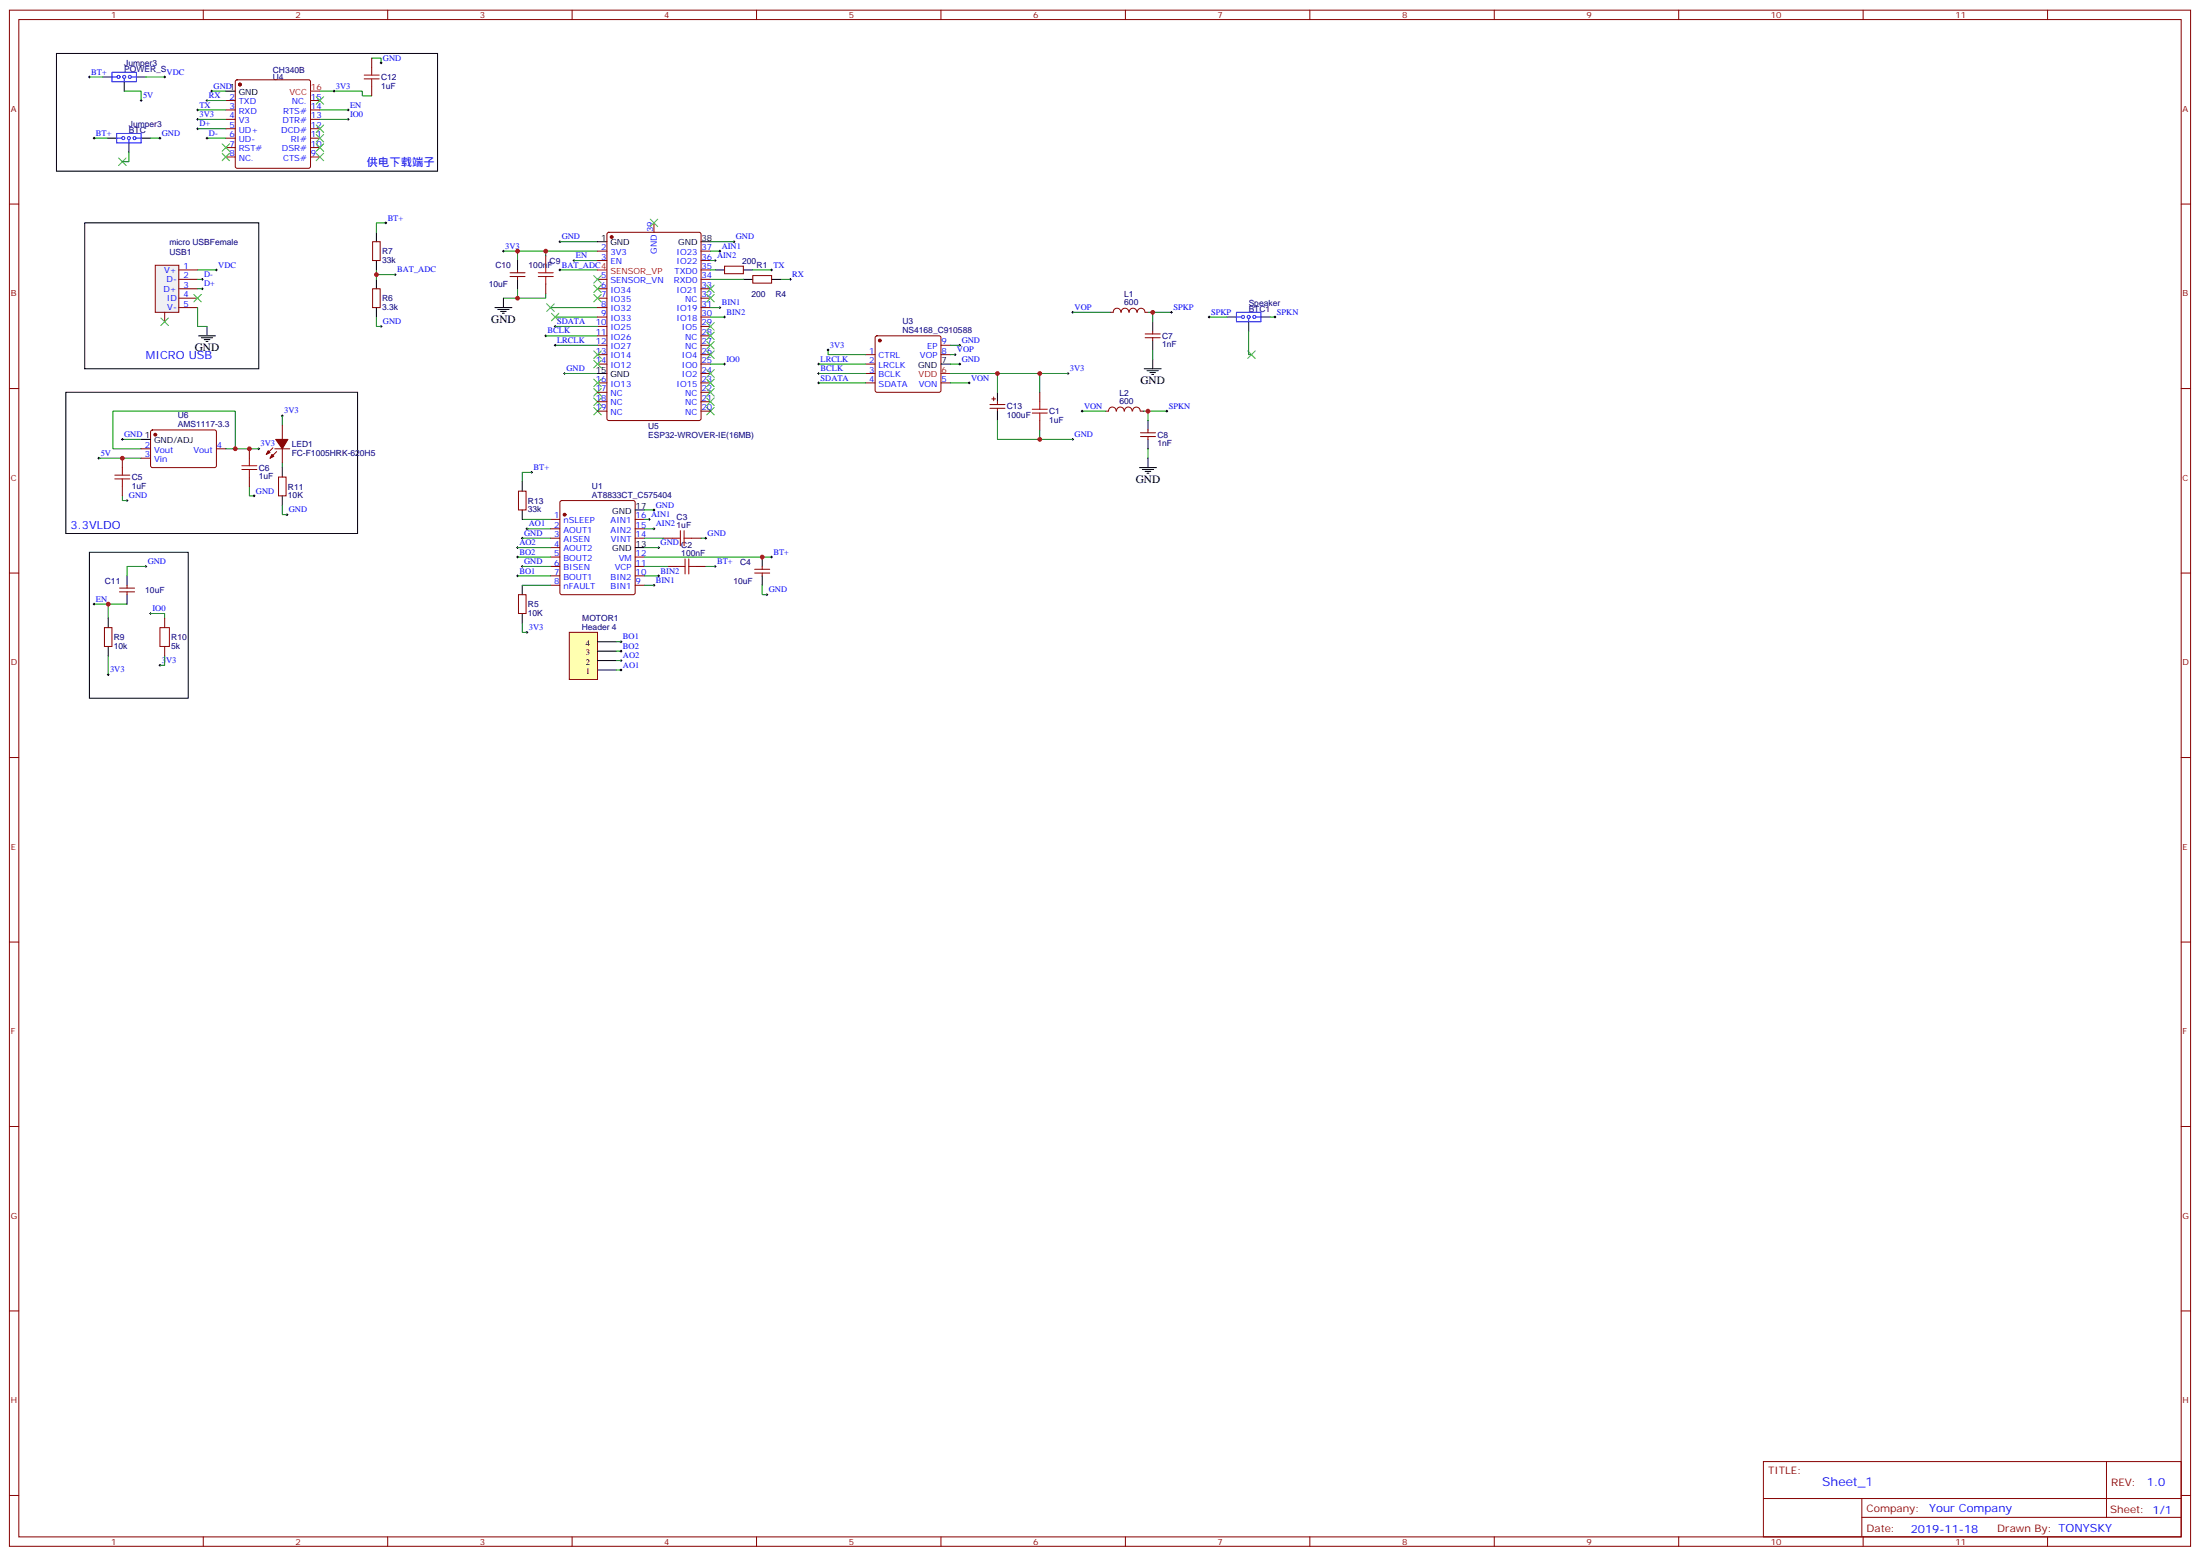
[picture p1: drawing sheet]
<svg xmlns="http://www.w3.org/2000/svg" width="825mm" height="583mm" viewBox="0 0 825 583" stroke-linecap="round" stroke-linejoin="round" font-family="sans-serif">
<g fill="none" stroke="#870000" stroke-width=".37">
<path d="M3.5 3.8h817.8v575.7h-817.8zM7.1 7.3h810.6v568.7h-810.6zM76.2 3.8v3.5M145.3 3.8v3.5M214.5 3.8v3.5M283.6 3.8v3.5M352.8 3.8v3.5M421.9 3.8v3.5M491.1 3.8v3.5M560.2 3.8v3.5M629.4 3.8v3.5M698.5 3.8v3.5"/>
<path d="M767.6 3.8v3.5M84.7 37.7h3.5M88.4 30.1l.5-.2h26.8l.5 .2 .2 .5v31.8l-.2 .5-.5 .2h-26.8l-.5-.3-.2-.4v-31.8zM116.4 37.7h3.5M139.3 21.8v3.5M139.3 32.4v3.5M84.7 41.2h3.5M84.7 44.7h3.5M84.7 48.3h3.5M84.7 51.8h3.5M84.7 55.3h3.5M84.7 58.8h3.5"/>
<path d="M116.4 41.2h3.5M116.4 44.7h3.5M116.4 48.3h3.5M116.4 51.8h3.5M116.4 55.3h3.5M116.4 58.8h3.5M3.5 76.5h3.6M817.7 76.5h3.6M204.6 95.9v3.5M224 94.1h3.5M224 97.6h3.5M227.8 87.3l.4-.2h33.9l.7 .4v69.4l-.4 .7h-34.2l-.6-.4-.1-69.4z"/>
<path d="M245.2 83.5v3.6M262.8 94.1h3.5M262.8 97.6h3.5M271.6 99.8h7.1v2.8h-7.1zM191.2 103.6h5.6M191.2 102.2h5.6M194 101.2v1M194 103.6v1.1M204.6 106.5v3.5M224 104.7h3.5M224 108.2h3.5M224 111.8h3.5"/>
<path d="M224 115.3h3.5M224 118.8h3.5M262.8 101.2h3.5M262.8 104.7h3.5M262.8 108.2h3.5M262.8 111.8h3.5M262.8 115.3h3.5M262.8 118.8h3.5M282.2 103.3h7.1v2.8h-7.1zM224 122.3h3.5M224 125.9h3.5M224 129.4h3.5"/>
<path d="M224 132.9h3.5M224 136.5h3.5M262.8 122.3h3.5M262.8 125.9h3.5M262.8 129.4h3.5M262.8 132.9h3.5M262.8 136.5h3.5M262.8 140h3.5M3.5 145.6h3.6M105.8 159.4v5.3M224 143.5h3.5M224 147h3.5"/>
<path d="M224 150.6h3.5M224 154.1h3.5M262.8 143.5h3.5M262.8 147h3.5M262.8 150.6h3.5M262.8 154.1h3.5M817.7 145.6h3.6M45.9 171.7v3.6M52.9 168.2h3.5M52.9 171.7h3.5M56.7 161.4l.4-.3 23.6 .1 .4 .7v12.9l-.7 .5-23.5-.1-.5-.6v-12.7zM81.1 168.2h3.6"/>
<path d="M93.5 168.2v3.5M93.5 178.8v3.5M102.3 167.9l-2.5 2.4M103 168.2h5.7M103.7 169.3l-2.5 2.4M104.4 178.8h2.8v7h-2.8zM105.8 168.2v5.3M45.9 182.3v3.5M194.4 184.1h2.8v7h-2.8zM206.4 194.7h3.5M206.4 198.2h3.5M210.1 187.8l.5-.2h26.8l.5 .2 .2 .5v33.9l-.2 .5-.5 .2h-26.8l-.5-.2-.2-.5v-33.9z"/>
<path d="M238.1 194.7h3.6M238.1 198.2h3.6M3.5 214.8h3.6M47.6 219.4v1M206.4 201.7h3.5M206.4 205.2h3.5M206.4 208.8h3.5M206.4 212.3h3.5M206.4 215.8h3.5M206.4 219.4h3.5M238.1 201.7h3.6M238.1 208.8h3.6"/>
<path d="M238.1 212.3h3.6M238.1 215.8h3.6M238.1 219.4h3.6M248.7 201.7h3.5M250.5 212.3h3.5M259.3 201.7h3.5M261.1 212.3h3.5M282.9 214.8h5.7M282.9 213.4h5.7M285.8 212.3v1.1M285.8 214.8v1M817.7 214.8h3.6"/>
<path d="M39.2 235.2h2.8v7.1h-2.8zM44.8 221.8h5.6M44.8 220.4h5.6M47.6 221.8v1.1M61.7 231.7v3.5M194.4 222.9h2.8v7h-2.8zM61.7 242.3v3.5M3.5 283.9h3.6M817.7 283.9h3.6M3.5 353.1h3.6M817.7 353.1h3.6M3.5 422.2h3.6"/>
<path d="M817.7 422.2h3.6M3.5 491.3h3.6M817.7 491.3h3.6M661.1 547.8h156.6v28.2h-156.6zM789.7 547.8v20.9M3.5 560.5h3.6M76.2 576v3.5M145.3 576v3.5M214.5 576v3.5M283.6 576v3.5M352.8 576v3.5M421.9 576v3.5"/>
<path d="M491.1 576v3.5M560.2 576v3.5M629.4 576v3.5M661.1 561.6h156.5M698 568.7h119.6M698 561.6v14.2M698.5 576v3.5M767.6 576v3.5M817.7 560.5h3.6"/>
</g>
<g fill="none" stroke="#000" stroke-width=".37">
<path d="M21.2 20h142.8v44.1h-142.8zM33.2 28.9h.7M33.5 28.5v.7M38.5 28.9h3.5M46.6 30.6v3.5M51.2 28.9h3.5M52.6 37.7h.7M52.9 37.3v.7M61.4 28.9h.7M61.7 28.5v.7M77.3 37.7h.7M77.6 37.3v.7"/>
<path d="M79 34.1h.7M79.4 33.8v.7M84.7 34.1h3.5M124.9 34.1h.7M125.2 33.8v.7M142.5 23.6h.7M142.9 23.2v.7M34.9 51.8h.7M35.3 51.4v.7M40.2 51.8h3.5M48.3 53.6v3.5M52.9 51.8h3.5"/>
<path d="M59.6 51.8h.7M60 51.4v.7M73.7 41.2h.7M73.7 44.7h.7M73.7 48.3h.7M74.1 40.9v.7M74.1 44.4v.7M74.1 47.9v.7M77.3 51.8h.7M77.6 51.4v.7M130.2 41.2h.7M130.2 44.7h.7"/>
<path d="M130.5 40.9v.7M130.5 44.4v.7M188.4 94.1h.7M188.7 93.8v.7M194 97.6v3.6M209.5 90.6h.8M209.9 90.2v.7M214.8 97.6h.7M215.2 97.3v.7M224 90.6h3.5M262.8 90.6h3.5M274.8 90.6h.7"/>
<path d="M275.2 90.2v.7M185.6 115.3h6.3M186.6 116h4.3M187.7 116.7h2.1M188.4 117.4h.7M188.7 111.8v3.5M194 104.7v3.5M209.5 101.2h.8M209.9 100.8v.7M268.1 101.2h3.5M278.7 101.2h3.5M278.7 104.7h3.5"/>
<path d="M288.9 101.2h.7M289.3 104.7h3.5M289.3 100.8v.7M296 104.7h.7M296.3 104.4v.7M204.3 125.9h.7M204.6 125.5v.7M211.3 140h.7M211.7 139.6v.7M224 140h3.5M271.3 136.5h.7M271.6 136.1v.7"/>
<path d="M24.7 147h109.4v53h-109.4zM105.5 155.9h.7M105.8 155.5v.7M36.7 171.7h.7M37 171.4v.7M45.5 164.7h.7M45.9 164.3v.7M52.9 164.7h3.5M96.7 168.2h.7M97 167.9v.7M105.8 175.3v3.5M199 177h.7"/>
<path d="M199.3 176.7v.7M47.3 187.6h.7M47.6 187.3v.7M94.9 185.8h.7M95.2 185.5v.7M105.8 185.8v3.6M107.2 192.9h.7M107.6 192.5v.8M195.8 180.6v3.5M195.8 191.1v3.6M197.2 198.2h.7M197.6 197.8v.7"/>
<path d="M238.1 191.1h3.6M243.1 194.7h.7M243.4 194.3v.7M244.8 191.1h.7M244.8 198.2h.7M245.2 190.8v.7M245.2 197.8v.7M33.5 207h37.1v54.7h-37.1zM47.6 215.8v3.6M54.3 212.3h.7M54.7 211.9v.8M193.7 205.2h.7"/>
<path d="M193.7 208.8h.7M193.7 215.8h.7M194 204.9v.7M194 208.4v.7M194 215.5v.7M195.4 212.3h.7M195.4 201.7h.7M195.8 201.4v.7M195.8 211.9v.8M195.8 219.4v3.5M238.1 205.2h3.6M244.8 219.4h.7"/>
<path d="M245.2 219v.7M246.6 205.2h.7M246.6 215.8h.7M246.9 204.9v.7M246.9 215.5v.7M264.2 201.7h.7M264.6 201.4v.7M267.8 212.3h.7M268.1 211.9v.8M285.8 208.8v3.5M285.8 215.8v3.6M288.9 208.8h.7"/>
<path d="M289.3 208.4v.7M34.9 226.4h.7M35.3 226.1v.7M40.6 231.7v3.5M47.6 222.9v3.5M56.1 229.9h.7M56.4 229.6v.7M195.8 229.9v3.6M197.2 237h.7M197.6 236.6v.7M287.2 222.9h.7M287.5 222.5v.7"/>
<path d="M40.2 252.9h.7M40.6 242.3v3.5M40.6 252.5v.7M59.6 249.3h.7M60 249v.7"/>
</g>
<g fill="none" stroke="#008700" stroke-width=".37">
<path d="M33.5 28.9h5M46.6 34.1h6.3v3.6M54.7 28.9h7M77.6 37.7h7.1M79.4 34.1h5.3M119.9 34.1h15.9v1.8h3.5M139.3 21.8h3.6v1.8M35.3 51.8h4.9M48.3 57.1v3.5h-2.4M56.4 51.8h3.6M74.1 41.2h10.6M74.1 44.7h10.6"/>
<path d="M74.1 48.3h10.6M77.6 51.8h7.1M119.9 41.2h10.6M119.9 44.7h10.6M188.7 94.1h35.3M194 94.1v3.5M204.6 94.1v1.8M209.9 90.6h14.1M215.2 97.6h8.8M266.3 90.6h8.9M194 108.2v3.6M204.6 110v1.8h-15.9"/>
<path d="M206.4 115.3h17.6M208.1 118.8h15.9M209.9 101.2h14.1M266.3 101.2h1.8M266.3 104.7h12.4M282.2 101.2h7.1M292.8 104.7h3.5M204.6 125.9h19.4M211.7 140h12.3M266.3 136.5h5.3M105.8 155.9v3.5M37 171.7h15.9"/>
<path d="M45.9 164.7h7M52.9 168.2h-10.6v-14.1h45.9v14.1M84.7 168.2h12.3M105.8 173.5v1.8M199.3 177h-3.5v3.6M45.9 185.8v1.8h1.7M93.5 182.3v3.5h1.7M105.8 189.4v3.5h1.8M195.8 194.7h10.6M197.6 198.2h8.8M241.7 194.7h1.7M241.7 191.1h3.5"/>
<path d="M241.7 198.2h3.5M54.7 212.3h-7.1v3.5M194 208.8h12.4M194 205.2h12.4M194 215.8h12.4M195.8 201.7h10.6M195.8 212.3h10.6M195.8 219.4h10.6M241.7 201.7h7M241.7 212.3h8.8M241.7 219.4h3.5M241.7 208.8h47.6"/>
<path d="M241.7 205.2h5.2M241.7 215.8h5.2M262.8 201.7h1.8M264.6 212.3h3.5M285.8 219.4v3.5h1.7M35.3 226.4h12.3M40.6 226.4v5.3M56.4 229.9h5.3v1.8M195.8 233.5v3.5h1.8M40.6 245.8v7.1M61.7 245.8v3.5h-1.7"/>
</g>
<g fill="none" stroke="#00f" stroke-width=".37">
<path d="M42 27.1h9.2v3.5h-9.2zM42 28.9h1.7M46.6 29.6v1M49.4 28.9h1.8M43.7 50h9.2v3.6h-9.2zM43.7 51.8h1.8M48.3 52.5v1.1M51.2 51.8h1.7"/>
<circle cx="44.4" cy="28.8" r=".57"/>
<circle cx="46.6" cy="28.8" r=".57"/>
<circle cx="48.7" cy="28.8" r=".57"/>
<circle cx="46.2" cy="51.8" r=".57"/>
<circle cx="48.3" cy="51.8" r=".57"/>
<circle cx="50.4" cy="51.8" r=".57"/>
</g>
<g fill="none" stroke="#3c3" stroke-width=".37">
<path d="M118.5 36.3l2.9 2.8M121.4 36.3l-2.9 2.8M44.4 59.2l2.9 2.8M47.3 59.2l-2.9 2.8M83.3 57.4l2.8 2.9M83.3 53.9l2.8 2.8M86.1 57.4l-2.8 2.9M86.1 53.9l-2.8 2.8M118.5 46.8l2.9 2.9M118.5 50.4l2.9 2.8M118.5 53.9l2.9 2.8M118.5 57.4l2.9 2.9"/>
<path d="M121.4 46.8l-2.9 2.9M121.4 50.4l-2.9 2.8M121.4 53.9l-2.9 2.8M121.4 57.4l-2.9 2.9M243.8 82.1l2.8 2.8M246.6 82.1l-2.8 2.8M205 113.9l2.8 2.8M206.7 117.4l2.8 2.8M207.8 113.9l-2.8 2.8M209.5 117.4l-2.8 2.8M264.9 110.3l2.9 2.9M267.8 110.3l-2.9 2.9"/>
<path d="M264.9 128l2.9 2.8M264.9 124.5l2.9 2.8M267.8 128l-2.9 2.8M267.8 124.5l-2.9 2.8M222.6 145.6l2.8 2.8M222.6 149.2l2.8 2.8M222.6 152.7l2.8 2.8M225.4 145.6l-2.8 2.8M225.4 149.2l-2.8 2.8M225.4 152.7l-2.8 2.8M264.9 152.7l2.9 2.8M264.9 145.6l2.9 2.8"/>
<path d="M264.9 149.2l2.9 2.8M267.8 152.7l-2.9 2.8M267.8 145.6l-2.9 2.8M267.8 149.2l-2.9 2.8"/>
</g>
<g fill="#870000" stroke="#870000" stroke-width=".37">
<path d="M102 170.3l.7 .7-1.5 .7z"/>
<path d="M100.5 168.9l.7 .7-1.4 .7z"/>
<path d="M103.4 164.7h4.5l-2.1 3.5z"/>
<circle cx="90" cy="31.7" r=".53"/>
<circle cx="229.3" cy="88.8" r=".53"/>
<circle cx="58.2" cy="162.9" r=".53"/>
<circle cx="211.7" cy="192.9" r=".53"/>
</g>
<path d="M116.4 34.1h3.5M224 101.2h3.5" fill="none" stroke="#f00" stroke-width=".37"/>
<g fill="none" stroke="#a10000" stroke-width=".37">
<path d="M136.5 29.6h5.7M136.5 28.2h5.7M139.3 25.3v2.9M139.3 29.6v2.8M204.6 99.4v2.8M201.8 102.2h5.6M201.8 103.6h5.6M204.6 103.6v2.9M43 179.5h5.7M43 178.1h5.7M45.9 175.3v2.8M45.9 179.5v2.8"/>
<path d="M90.7 176h5.6M90.7 174.6h5.6M93.5 171.7v2.9M93.5 176v2.8M255.1 198.9v5.6M256.5 198.9v5.6M252.2 201.7h2.9M254 212.3h2.8M256.5 201.7h2.8M256.8 209.5v5.6M258.2 212.3h2.9M258.2 209.5v5.6"/>
<path d="M60 235.2h3.5v7.1h-3.5z"/>
</g>
<path d="M213.4 237h10.6v17.6h-10.6z" fill="#ffffb0" stroke="#800000" stroke-width=".37"/>
<g fill="none" stroke="#000" stroke-width=".37">
<path d="M31.7 83.5h65.3v54.7h-65.3zM141.1 87.1v3.5M141.1 97.6v3.6M144.3 83.5h.7M144.6 83.2v.7M267.8 97.6h.7M268.1 97.3v.7M269.5 94.1h.7M269.9 93.8v.7M141.1 104.7v3.5M141.1 115.3v3.5M147.8 102.9h.7"/>
<path d="M148.2 102.6v.7M269.5 115.3h.7M269.9 114.9v.7M271.3 118.8h.7M271.6 118.5v.7M401.8 117.1h.7M402.2 116.7v.7M438.9 117.1h.7M439.2 116.7v.7M453 118.8h.7M453.3 118.5v.7M460 118.8h3.5"/>
<path d="M472.7 118.8h3.5M477.7 118.8h.7M478 118.5v.7M142.5 122.3h.7M142.9 122v.7M207.8 129.4h.7M207.8 122.3h.7M208.1 122v.7M208.1 129v.8M306.6 136.5h.7M306.6 140h.7M306.9 136.1v.7"/>
<path d="M306.9 139.6v.7M310.1 131.2h.7M310.4 130.8v.7M352.8 136.5h3.5M357.7 132.9h.7M358.1 132.6v.7M359.5 136.5h.7M359.5 129.4h.7M359.8 129v.8M359.8 136.1v.7M400 140h.8M400.4 139.6v.7"/>
<path d="M429 138.2h6.3M430 138.9h4.3M431.1 139.6h2.1M432.2 120.6v3.5M432.2 127.6v3.6M432.2 134.7v3.5M468.1 120.6v3.5M306.6 143.5h.7M306.9 143.2v.7M363 143.5h.7M363.4 143.2v.7M373.9 147v3.6"/>
<path d="M373.9 154.1v3.5M405.3 154.1h.7M405.7 153.7v.7M430.4 157.6v3.5M431.8 140.3h.7M437.1 154.1h.7M437.4 153.7v.7M401.8 164.7h.7M402.2 164.3v.7M427.2 175.3h6.4M428.3 176h4.2M429.3 176.7h2.1"/>
<path d="M430 177.4h.7M430.4 164.7v3.5M430.4 171.7v3.6M224 251.1h7.1M224 247.6h7.1M224 244.1h7.1M224 240.5h7.1M232.5 251.1h.7M232.5 247.6h.7M232.5 244.1h.7M232.5 240.5h.7M232.8 240.2v.7"/>
<path d="M232.8 243.7v.7M232.8 247.2v.7M232.8 250.8v.7"/>
</g>
<g fill="none" stroke="#008700" stroke-width=".37">
<path d="M144.6 83.5h-3.5v3.6M266.3 94.1h3.6M266.3 97.6h1.8M141.1 118.8v3.5h1.8M141.1 101.2v3.5M141.1 102.9h7.1M266.3 115.3h3.6M266.3 118.8h5.3M402.2 117.1h14.1M430.4 117.1h8.8M432.2 117.1v3.5M453.3 118.8h6.7"/>
<path d="M476.2 118.8h1.8M208.1 129.4h15.9M208.1 122.3h15.9M306.9 140h17.7M306.9 136.5h17.7M310.4 131.2v1.7h14.2M356.3 129.4h3.5M356.3 140h44.1M356.3 132.9h1.8M356.3 136.5h3.5M373.9 140v7M389.8 140v7"/>
<path d="M432.2 131.2v3.5M468.1 124.1v8.8h1.1M306.9 143.5h17.7M356.3 143.5h7.1M373.9 157.6v7.1h28.3M405.7 154.1h8.8M428.6 154.1h8.8M430.4 154.1v3.5M389.8 161.1v3.6M430.4 168.2v3.5M231.1 251.1h1.7M231.1 247.6h1.7"/>
<path d="M231.1 244.1h1.7M231.1 240.5h1.7"/>
</g>
<g fill="none" stroke="#870000" stroke-width=".37">
<path d="M139.7 90.6h2.8v7h-2.8zM139.7 108.2h2.8v7.1h-2.8zM420.2 117a1.41 1.41 0 0 0-1.4-1.5 1.41 1.41 0 0 0-1.4 1.5l-1.1 .1M420.4 117a1.41 1.41 0 0 1 1.4-1.5 1.41 1.41 0 0 1 1.4 1.5M423.4 117a1.41 1.41 0 0 1 1.4-1.5 1.41 1.41 0 0 1 1.4 1.5M426.4 117a1.41 1.41 0 0 1 1.4-1.5 1.41 1.41 0 0 1 1.4 1.5M429.3 117.1h1.1M324.6 132.9h3.5M324.6 136.5h3.5M324.6 140h3.5M328.3 126.1l.5-.2h23.3l.5 .2 .2 .5v19.7l-.3 .5-.4 .2h-23.3l-.5-.2-.2-.5v-19.7zM352.8 132.9h3.5"/>
<path d="M352.8 129.4h3.5M429.3 126.6h5.7M429.3 125.2h5.7M432.2 124.1v1.1M432.2 126.6v1M324.6 143.5h3.5M352.8 143.5h3.5M371.1 151.6h5.7M371.1 153h5.7M371.8 149.5h1.4M372.5 148.8v1.4M373.9 150.6v1"/>
<path d="M373.9 153v1.1M389.8 147v3.6M389.8 157.6v3.5M418.4 154.1a1.41 1.41 0 0 0-1.4-1.5 1.41 1.41 0 0 0-1.4 1.5h-1.1M418.6 154.1a1.41 1.41 0 0 1 1.4-1.5 1.41 1.41 0 0 1 1.4 1.5M421.6 154.1a1.41 1.41 0 0 1 1.4-1.5 1.41 1.41 0 0 1 1.4 1.5M424.6 154.1a1.41 1.41 0 0 1 1.4-1.5 1.41 1.41 0 0 1 1.5 1.5M427.6 154.1h1M427.6 163.6h5.6M427.6 162.2h5.6M430.4 161.1v1.1M430.4 163.6v1.1"/>
</g>
<circle cx="329.8" cy="127.6" r=".53" fill="#870000" stroke="#870000" stroke-width=".37"/>
<path d="M352.8 140h3.5" fill="none" stroke="#f00" stroke-width=".37"/>
<path d="M387 154.8h5.6M387 153.4h5.6M389.8 150.6v2.8M389.8 154.8v2.8" fill="none" stroke="#a10000" stroke-width=".37"/>
<g fill="none" stroke="#00f" stroke-width=".37">
<path d="M463.5 117.1h9.2v3.5h-9.2zM463.5 118.8h1.8M468.1 119.5v1.1M471 118.8h1.7"/>
<circle cx="466" cy="118.8" r=".57"/>
<circle cx="468.1" cy="118.8" r=".57"/>
<circle cx="470.3" cy="118.8" r=".57"/>
</g>
<g fill="none" stroke="#3c3" stroke-width=".37">
<path d="M222.6 103.3l2.8 2.8M222.6 106.8l2.8 2.8M222.6 110.3l2.8 2.9M225.4 103.3l-2.8 2.8M225.4 106.8l-2.8 2.8M225.4 110.3l-2.8 2.9M264.9 106.8l2.9 2.8M267.8 106.8l-2.9 2.8M222.6 131.5l2.8 2.8M222.6 135l2.8 2.9M225.4 131.5l-2.8 2.8M225.4 135l-2.8 2.9"/>
<path d="M264.9 120.9l2.9 2.9M264.9 138.6l2.9 2.8M264.9 131.5l2.9 2.8M267.8 120.9l-2.9 2.9M267.8 138.6l-2.9 2.8M267.8 131.5l-2.9 2.8M467.8 131.5l2.8 2.8M470.6 131.5l-2.8 2.8M222.6 142.1l2.8 2.8M225.4 142.1l-2.8 2.8M264.9 142.1l2.9 2.8M267.8 142.1l-2.9 2.8"/>
</g>
<path d="M58.2 99.4h8.8v17.7h-8.8z" fill="#f0f0f0" stroke="#870000" stroke-width=".37"/>
<path d="M61.7 117.1v3.5M67 101.2h7.1M67 104.7h7.1M67 108.2h7.1M67 111.8h7.1M67 115.3h7.1" fill="none" stroke="#870000" stroke-width=".37"/>
<path d="M75.5 104.7h.7M75.5 108.2h.7M75.8 104.4v.7M75.8 107.9v.7M80.8 101.2h.7M81.1 100.8v.7M74.4 125.9h6.4M75.5 126.6h4.2M76.6 127.3h2.1M77.3 128h.7M77.6 122.3v3.6" fill="none" stroke="#000" stroke-width=".37"/>
<path d="M74.1 115.3v7h3.5M74.1 101.2h7M74.1 104.7h1.7M74.1 108.2h1.7" fill="none" stroke="#008700" stroke-width=".37"/>
<path d="M60.3 119.2l2.8 2.8M63.1 119.2l-2.8 2.8M72.7 110.3l2.8 2.9M75.5 110.3l-2.8 2.9" fill="none" stroke="#3c3" stroke-width=".37"/>
<g fill="#c00">
<circle cx="194" cy="94.1" r=".88"/>
<circle cx="194" cy="111.8" r=".88"/>
<circle cx="204.6" cy="94.1" r=".88"/>
<circle cx="40.6" cy="226.4" r=".88"/>
<circle cx="88.2" cy="168.2" r=".88"/>
<circle cx="45.9" cy="171.7" r=".88"/>
<circle cx="93.5" cy="168.2" r=".88"/>
<circle cx="285.8" cy="208.8" r=".88"/>
<circle cx="141.1" cy="102.9" r=".88"/>
<circle cx="373.9" cy="140" r=".88"/>
<circle cx="389.8" cy="140" r=".88"/>
<circle cx="389.8" cy="164.7" r=".88"/>
<circle cx="432.2" cy="117.1" r=".88"/>
<circle cx="430.4" cy="154.1" r=".88"/>
</g>
<text font-size="4.6" fill="#00f" x="683.2" y="556.8">Sheet_1</text>
<g font-size="4.2" fill="#00f">
<text x="137.6" y="62.4">供电下载端子</text>
<text x="54.7" y="134.7">MICRO USB</text>
<text x="26.5" y="198.2">3.3VLDO</text>
<text x="804.9" y="557.1">1.0</text>
<text x="723.3" y="566.6">Your Company</text>
<text x="716.4" y="574.4">2019-11-18</text>
</g>
<g font-size="4.2">
<text x="184.1" y="120.9">GND</text>
<text x="73" y="131.5">GND</text>
<text x="427.6" y="143.9">GND</text>
<text x="425.8" y="180.9">GND</text>
</g>
<g font-size="3.9" fill="#800">
<text x="662.9" y="552.4">TITLE:</text>
<text x="791.5" y="557.1">REV:</text>
<text x="699.8" y="566.6">Company:</text>
<text x="791.1" y="567.2">Sheet: 1/1</text>
<text x="699.8" y="574.3">Date:</text>
<text x="748.8" y="574.3">Drawn By: TONYSKY</text>
</g>
<g font-size="3.2" fill="#800">
<text x="41.6" y="6.8">1</text>
<text x="110.8" y="6.8">2</text>
<text x="179.9" y="6.8">3</text>
<text x="249.1" y="6.8">4</text>
<text x="318.2" y="6.8">5</text>
<text x="387.3" y="6.8">6</text>
<text x="456.5" y="6.8">7</text>
<text x="525.6" y="6.8">8</text>
<text x="594.8" y="6.8">9</text>
<text x="663.9" y="6.8">10</text>
<text x="733.1" y="6.8">11</text>
<text x="4.1" y="41.9">A</text>
<text x="818.3" y="41.9">A</text>
<text x="4.1" y="111.1">B</text>
<text x="818.3" y="111.1">B</text>
<text x="4.1" y="180.2">C</text>
<text x="818.3" y="180.2">C</text>
<text x="4.1" y="249.3">D</text>
<text x="818.3" y="249.3">D</text>
<text x="4.1" y="318.5">E</text>
<text x="818.3" y="318.5">E</text>
<text x="4.1" y="387.6">F</text>
<text x="818.3" y="387.6">F</text>
<text x="4.1" y="456.8">G</text>
<text x="818.3" y="456.8">G</text>
<text x="4.1" y="525.9">H</text>
<text x="818.3" y="525.9">H</text>
<text x="41.6" y="579">1</text>
<text x="110.8" y="579">2</text>
<text x="179.9" y="579">3</text>
<text x="249.1" y="579">4</text>
<text x="318.2" y="579">5</text>
<text x="387.3" y="579">6</text>
<text x="456.5" y="579">7</text>
<text x="525.6" y="579">8</text>
<text x="594.8" y="579">9</text>
<text x="663.9" y="579">10</text>
<text x="733.1" y="579">11</text>
</g>
<g font-size="3.2" fill="#00f">
<text x="143.6" y="22.7">GND</text>
<text x="34.2" y="28">BT+</text>
<text x="62.4" y="28">VDC</text>
<text x="80.1" y="33.3">GND1</text>
<text x="125.9" y="33.3">3V3</text>
<text x="53.6" y="36.8">5V</text>
<text x="74.8" y="40.3">TX</text>
<text x="78.3" y="36.8">RX</text>
<text x="86" y="37.3">2</text>
<text x="86" y="40.9">3</text>
<text x="89.5" y="39.1">TXD</text>
<text x="109.4" y="39.1">NC.</text>
<text x="116.6" y="40.9">14</text>
<text x="116.6" y="37.3">15</text>
<text x="131.2" y="40.3">EN</text>
<text x="74.8" y="43.9">3V3</text>
<text x="74.8" y="47.4">D+</text>
<text x="86" y="44.4">4</text>
<text x="86" y="47.9">5</text>
<text x="89.5" y="42.6">RXD</text>
<text x="89.5" y="46.1">V3</text>
<text x="105.9" y="46.1">DTR#</text>
<text x="106.2" y="42.6">RTS#</text>
<text x="116.6" y="47.9">12</text>
<text x="116.6" y="44.4">13</text>
<text x="131.2" y="43.9">IO0</text>
<text x="36" y="50.9">BT+</text>
<text x="60.7" y="50.9">GND</text>
<text x="78.3" y="50.9">D-</text>
<text x="86" y="51.4">6</text>
<text x="89.5" y="49.7">UD+</text>
<text x="89.5" y="53.2">UD-</text>
<text x="105.4" y="49.7">DCD#</text>
<text x="109" y="53.2">RI#</text>
<text x="116.6" y="51.4">11</text>
<text x="86" y="55">7</text>
<text x="86" y="58.5">8</text>
<text x="89.5" y="56.7">RST#</text>
<text x="105.7" y="56.7">DSR#</text>
<text x="116.6" y="58.5">9</text>
<text x="116.6" y="55">10</text>
<text x="89.5" y="60.3">NC.</text>
<text x="106.2" y="60.3">CTS#</text>
<text x="145.3" y="82.7">BT+</text>
<text x="210.6" y="89.7">GND</text>
<text x="244.8" y="87.1" transform="rotate(-90 244.8 87.1)">39</text>
<text x="275.9" y="89.7">GND</text>
<text x="189.4" y="93.2">3V3</text>
<text x="225.3" y="93.8">2</text>
<text x="228.8" y="95.5">3V3</text>
<text x="246.2" y="95.1" transform="rotate(-90 246.2 95.1)">GND</text>
<text x="253.7" y="95.5">IO23</text>
<text x="263" y="93.8">37</text>
<text x="270.6" y="93.2">AIN1</text>
<text x="68.8" y="100.8">1</text>
<text x="81.8" y="100.3">VDC</text>
<text x="210.6" y="100.3">BAT_ADC4</text>
<text x="215.9" y="96.8">EN</text>
<text x="225.3" y="97.3">3</text>
<text x="228.8" y="99.1">EN</text>
<text x="253.7" y="99.1">IO22</text>
<text x="263" y="97.3">36 AIN2</text>
<text x="263" y="100.8">35</text>
<text x="290" y="100.3">TX</text>
<text x="61.6" y="102.2">V+</text>
<text x="62.4" y="105.8">D-</text>
<text x="68.8" y="104.4">2</text>
<text x="68.8" y="107.9">3</text>
<text x="76.6" y="103.8">D-</text>
<text x="76.6" y="107.4">D+</text>
<text x="148.9" y="102.1">BAT_ADC</text>
<text x="225.3" y="107.9">6</text>
<text x="225.3" y="104.4">5</text>
<text x="228.8" y="106.1">SENSOR_VN</text>
<text x="252.7" y="106.1">RXD0</text>
<text x="252.9" y="102.6">TXD0</text>
<text x="263" y="104.4">34</text>
<text x="263" y="107.9">33</text>
<text x="297" y="103.8">RX</text>
<text x="61.3" y="109.3">D+</text>
<text x="62.5" y="112.8">ID</text>
<text x="68.8" y="111.4">4</text>
<text x="225.3" y="111.4">7</text>
<text x="228.8" y="113.2">IO35</text>
<text x="228.8" y="109.6">IO34</text>
<text x="253.7" y="109.6">IO21</text>
<text x="256.9" y="113.2">NC</text>
<text x="263" y="111.4">32</text>
<text x="62.7" y="116.3">V-</text>
<text x="68.8" y="114.9">5</text>
<text x="225.3" y="118.5">9</text>
<text x="225.3" y="114.9">8</text>
<text x="228.8" y="116.7">IO32</text>
<text x="253.7" y="116.7">IO19</text>
<text x="263" y="114.9">31</text>
<text x="263" y="118.5">30</text>
<text x="270.6" y="114.4">BIN1</text>
<text x="272.3" y="117.9">BIN2</text>
<text x="402.9" y="116.2">VOP</text>
<text x="439.9" y="116.2">SPKP</text>
<text x="454" y="117.9">SPKP</text>
<text x="478.7" y="117.9">SPKN</text>
<text x="143.6" y="121.5">GND</text>
<text x="205.3" y="125">BCLK</text>
<text x="208.8" y="121.5">SDATA</text>
<text x="223.3" y="125.5">11</text>
<text x="223.3" y="122">10</text>
<text x="228.8" y="123.8">IO25</text>
<text x="228.8" y="120.2">IO33</text>
<text x="253.7" y="120.2">IO18</text>
<text x="255.7" y="123.8">IO5</text>
<text x="263" y="122">29</text>
<text x="263" y="125.5">28</text>
<text x="208.8" y="128.5">LRCLK</text>
<text x="223.3" y="129">12</text>
<text x="228.8" y="130.8">IO27</text>
<text x="228.8" y="127.3">IO26</text>
<text x="256.9" y="127.3">NC</text>
<text x="256.9" y="130.8">NC</text>
<text x="263" y="129">27</text>
<text x="311.1" y="130.3">3V3</text>
<text x="347.5" y="130.8">EP</text>
<text x="353" y="129">9</text>
<text x="360.5" y="128.5">GND</text>
<text x="223.3" y="136.1">14</text>
<text x="223.3" y="132.6">13</text>
<text x="228.8" y="137.9">IO12</text>
<text x="228.8" y="134.3">IO14</text>
<text x="255.7" y="134.3">IO4</text>
<text x="255.7" y="137.9">IO0</text>
<text x="263" y="132.6">26</text>
<text x="263" y="136.1">25</text>
<text x="272.3" y="135.6">IO0</text>
<text x="307.6" y="135.6">LRCLK</text>
<text x="325.9" y="132.6">1</text>
<text x="325.9" y="136.1">2</text>
<text x="329.4" y="134.3">CTRL</text>
<text x="329.4" y="137.9">LRCLK</text>
<text x="344.9" y="134.3">VOP</text>
<text x="353" y="132.6">8</text>
<text x="358.8" y="132">VOP</text>
<text x="360.5" y="135.6">GND</text>
<text x="212.4" y="139.1">GND</text>
<text x="223.3" y="143.2">16</text>
<text x="255.7" y="141.4">IO2</text>
<text x="263" y="139.6">24</text>
<text x="263" y="143.2">23</text>
<text x="307.6" y="139.1">BCLK</text>
<text x="307.6" y="142.6">SDATA</text>
<text x="325.9" y="139.6">3</text>
<text x="325.9" y="143.2">4</text>
<text x="329.4" y="141.4">BCLK</text>
<text x="353" y="143.2">5</text>
<text x="364.1" y="142.6">VON</text>
<text x="401.1" y="139.1">3V3</text>
<text x="223.3" y="146.7">17</text>
<text x="228.8" y="148.4">NC</text>
<text x="228.8" y="144.9">IO13</text>
<text x="253.7" y="144.9">IO15</text>
<text x="256.9" y="148.4">NC</text>
<text x="263" y="146.7">22</text>
<text x="329.4" y="144.9">SDATA</text>
<text x="344.4" y="144.9">VON</text>
<text x="106.5" y="155">3V3</text>
<text x="223.3" y="153.7">19</text>
<text x="223.3" y="150.2">18</text>
<text x="228.8" y="155.5">NC</text>
<text x="228.8" y="152">NC</text>
<text x="256.9" y="152">NC</text>
<text x="256.9" y="155.5">NC</text>
<text x="263" y="150.2">21</text>
<text x="263" y="153.7">20</text>
<text x="406.4" y="153.2">VON</text>
<text x="438.1" y="153.2">SPKN</text>
<text x="46.6" y="163.8">GND 1</text>
<text x="54.3" y="167.9">2</text>
<text x="81.3" y="167.9">4</text>
<text x="97.7" y="167.3">3V3</text>
<text x="402.9" y="163.8">GND</text>
<text x="37.7" y="170.9">5V</text>
<text x="54.3" y="171.4">3</text>
<text x="57.7" y="169.6">Vout</text>
<text x="57.7" y="173.1">Vin</text>
<text x="72.5" y="169.6">Vout</text>
<text x="200" y="176.1">BT+</text>
<text x="96" y="185">GND</text>
<text x="48.3" y="186.7">GND</text>
<text x="245.9" y="190.3">GND</text>
<text x="108.3" y="192">GND</text>
<text x="198.3" y="197.3">AO1</text>
<text x="207.7" y="194.3">1</text>
<text x="207.7" y="197.8">2</text>
<text x="211.2" y="196.1">nSLEEP</text>
<text x="228.9" y="196.1">AIN1</text>
<text x="238.3" y="197.8">15</text>
<text x="238.3" y="194.3">16 AIN1</text>
<text x="245.9" y="197.3">AIN2</text>
<text x="196.5" y="200.8">GND</text>
<text x="207.7" y="201.4">3</text>
<text x="211.2" y="199.6">AOUT1</text>
<text x="211.2" y="203.1">AISEN</text>
<text x="228.9" y="199.6">AIN2</text>
<text x="229" y="203.1">VINT</text>
<text x="238.3" y="201.4">14</text>
<text x="265.3" y="200.8">GND</text>
<text x="194.7" y="204.4">AO2</text>
<text x="194.7" y="207.9">BO2</text>
<text x="207.7" y="204.9">4</text>
<text x="207.7" y="208.4">5</text>
<text x="211.2" y="206.7">AOUT2</text>
<text x="238.3" y="208.4">12</text>
<text x="247.6" y="204.4">GND</text>
<text x="290" y="207.9">BT+</text>
<text x="55.4" y="211.4">GND</text>
<text x="194.7" y="214.9">BO1</text>
<text x="196.5" y="211.4">GND</text>
<text x="207.7" y="211.9">6</text>
<text x="207.7" y="215.5">7</text>
<text x="211.2" y="210.2">BOUT2</text>
<text x="211.2" y="213.7">BISEN</text>
<text x="230.5" y="213.7">VCP</text>
<text x="232" y="210.2">VM</text>
<text x="238.3" y="215.5">10</text>
<text x="238.3" y="211.9">11</text>
<text x="247.6" y="214.9">BIN2</text>
<text x="268.8" y="211.4">BT+</text>
<text x="207.7" y="219">8</text>
<text x="211.2" y="217.2">BOUT1</text>
<text x="211.2" y="220.8">nFAULT</text>
<text x="228.9" y="220.8">BIN1</text>
<text x="228.9" y="217.2">BIN2</text>
<text x="238.3" y="219">9</text>
<text x="245.9" y="218.5">BIN1</text>
<text x="36" y="225.5">EN</text>
<text x="288.2" y="222">GND</text>
<text x="57.1" y="229.1">IO0</text>
<text x="198.3" y="236.1">3V3</text>
<text x="233.5" y="239.6">BO1</text>
<text x="233.5" y="243.2">BO2</text>
<text x="41.3" y="252">3V3</text>
<text x="60.7" y="248.5">3V3</text>
<text x="233.5" y="250.2">AO1</text>
<text x="233.5" y="246.7">AO2</text>
</g>
<g font-size="3.2" fill="#000080">
<text x="46.6" y="24.6">Jumper3</text>
<text x="46.6" y="27.1">POWER_S</text>
<text x="102.3" y="27.4">CH340B</text>
<text x="102.3" y="29.9">U4</text>
<text x="142.9" y="30">C12</text>
<text x="142.9" y="33.2">1uF</text>
<text x="48.3" y="47.6">Jumper3</text>
<text x="48.3" y="50">BTC</text>
<text x="63.5" y="91.9">micro USBFemale</text>
<text x="63.5" y="95.5">USB1</text>
<text x="143.2" y="95.3">R7</text>
<text x="143.2" y="98.4">33k</text>
<text x="185.7" y="100.6">C10</text>
<text x="198.2" y="100.6">100nF</text>
<text x="206" y="98.8">C9</text>
<text x="278.2" y="98.8">200</text>
<text x="283.6" y="100.5">R1</text>
<text x="183.2" y="107.6">10uF</text>
<text x="143.2" y="112.9">R6</text>
<text x="281.8" y="111.1">200</text>
<text x="290.7" y="111.1">R4</text>
<text x="421.5" y="111.3">L1</text>
<text x="143.2" y="116.1">3.3k</text>
<text x="421.5" y="114.5">600</text>
<text x="468.1" y="114.6">Speaker</text>
<text x="468.1" y="117.1">BTC1</text>
<text x="338.3" y="124.8">NS4168_C910588</text>
<text x="338.3" y="121.6">U3</text>
<text x="435.7" y="130.2">1nF</text>
<text x="435.7" y="127">C7</text>
<text x="419.7" y="148.3">L2</text>
<text x="377.5" y="153.5">C13</text>
<text x="393.3" y="155.2">C1</text>
<text x="419.7" y="151.5">600</text>
<text x="66.7" y="159.9">AMS1117-3.3</text>
<text x="66.7" y="156.7">U6</text>
<text x="243" y="160.9">U5</text>
<text x="377.5" y="156.7">100uF</text>
<text x="393.3" y="158.5">1uF</text>
<text x="109.4" y="167.6">LED1</text>
<text x="243" y="164">ESP32-WROVER-IE(16MB)</text>
<text x="433.9" y="167.3">1nF</text>
<text x="433.9" y="164">C8</text>
<text x="109.4" y="170.8">FC-F1005HRK-620H5</text>
<text x="49.4" y="179.9">C5</text>
<text x="97" y="179.6">1uF</text>
<text x="97" y="176.4">C6</text>
<text x="49.4" y="183.1">1uF</text>
<text x="108" y="183.5">R11</text>
<text x="221.9" y="183.4">U1</text>
<text x="107.9" y="186.6">10K</text>
<text x="197.9" y="191.9">33k</text>
<text x="197.9" y="188.8">R13</text>
<text x="221.9" y="186.5">AT8833CT_C575404</text>
<text x="253.7" y="197.8">1uF</text>
<text x="253.7" y="194.7">C3</text>
<text x="255.4" y="208.4">100nF</text>
<text x="255.4" y="205.2">C2</text>
<text x="277.4" y="211.7">C4</text>
<text x="39.3" y="218.7">C11</text>
<text x="274.9" y="218.7">10uF</text>
<text x="54.5" y="222.3">10uF</text>
<text x="197.9" y="227.6">R5</text>
<text x="197.9" y="230.7">10K</text>
<text x="218.3" y="232.8">MOTOR1</text>
<text x="42.7" y="239.9">R9</text>
<text x="64.2" y="239.9">R10</text>
<text x="218.1" y="235.9">Header 4</text>
<text x="42.7" y="243.1">10k</text>
<text x="64.2" y="243.1">5k</text>
</g>
<g font-size="3.2">
<text x="89.5" y="35.6">GND</text>
<text x="225.3" y="90.2">1</text>
<text x="228.8" y="92">GND</text>
<text x="254.2" y="92">GND</text>
<text x="263" y="90.2">38</text>
<text x="344.2" y="137.9">GND</text>
<text x="353" y="136.1">7</text>
<text x="223.3" y="139.6">15</text>
<text x="228.8" y="141.4">GND</text>
<text x="57.7" y="166.1">GND/ADJ</text>
<text x="238.3" y="190.8">17</text>
<text x="229.5" y="192.5">GND</text>
<text x="229.5" y="206.7">GND</text>
<text x="238.3" y="204.9">13</text>
<text x="219.6" y="245.6">3</text>
<text x="219.6" y="242.1">4</text>
<text x="219.6" y="249.2">2</text>
<text x="219.6" y="252.7">1</text>
</g>
<g font-size="3.2" fill="#f00">
<text x="108.5" y="35.6">VCC</text>
<text x="116.6" y="33.8">16</text>
<text x="228.8" y="102.6">SENSOR_VP</text>
<text x="344.4" y="141.4">VDD</text>
<text x="353" y="139.6">6</text>
</g>
</svg>
